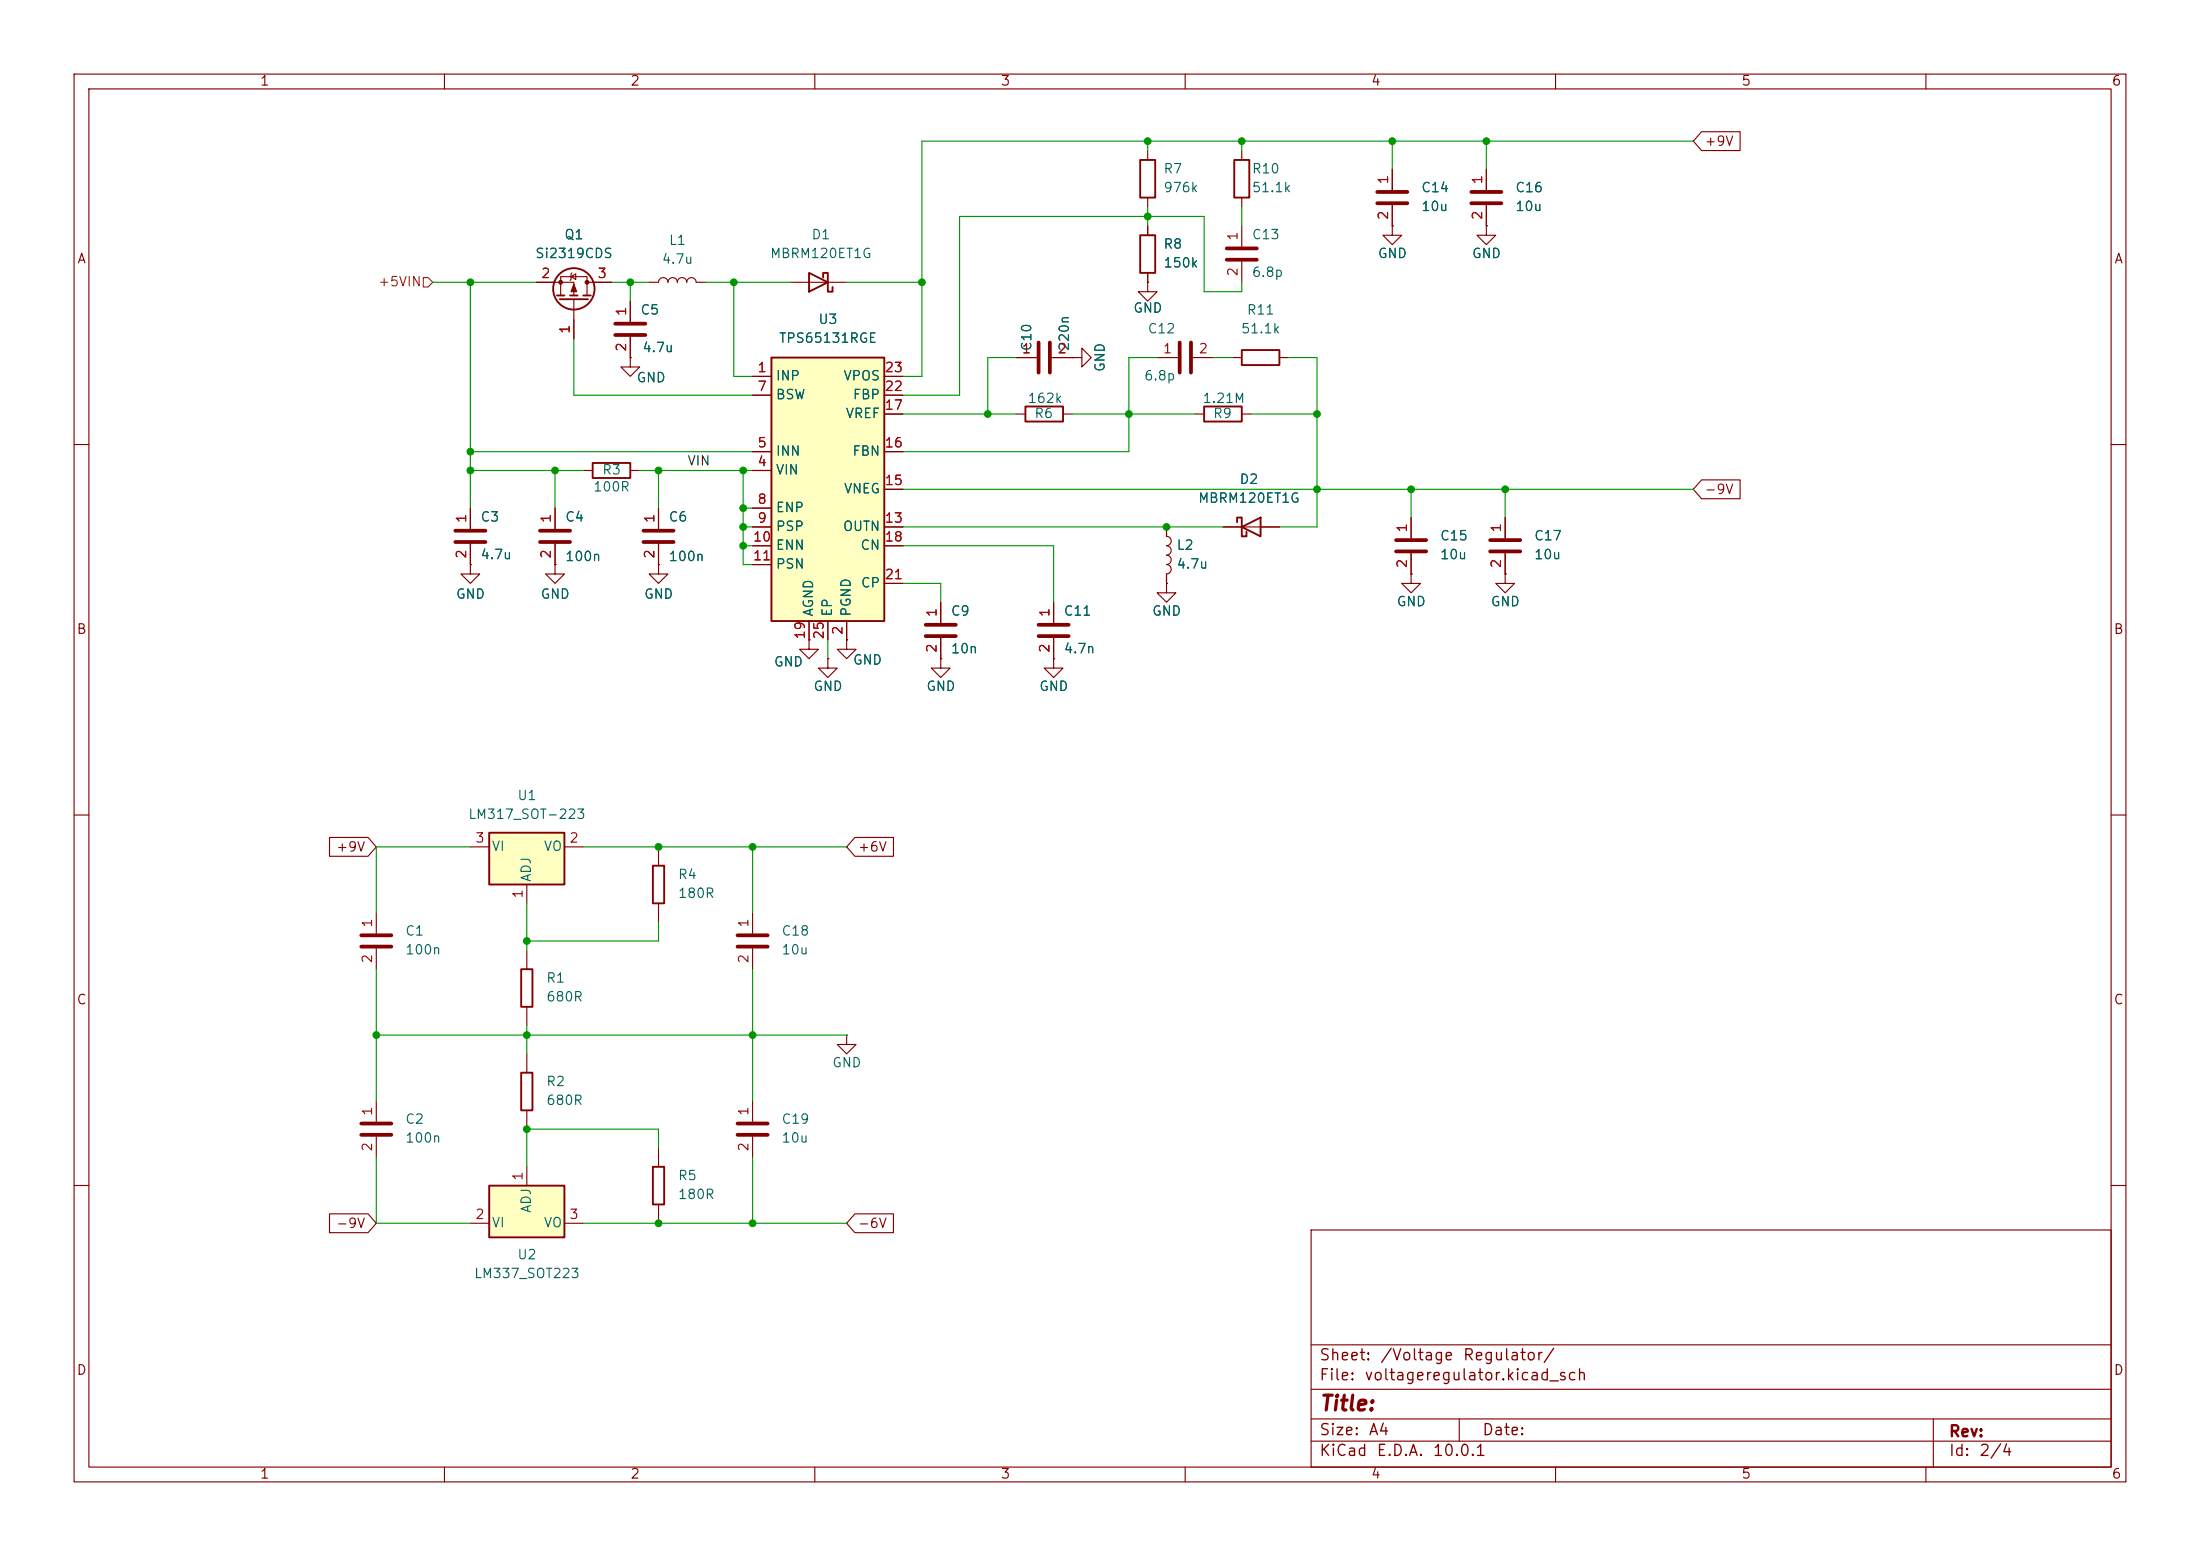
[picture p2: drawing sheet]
<svg xmlns="http://www.w3.org/2000/svg" width="297mm" height="210mm" viewBox="0 0 297 210" stroke-linecap="round" stroke-linejoin="round" font-family="sans-serif">
<g fill="none" stroke="#840000" stroke-width=".15">
<path d="M10 10h277v190h-277zM12 12h273v186h-273zM60 10v2M110 10v2M160 10v2M210 10v2M260 10v2M106.7 38.1h7.6M154.9 38.1v1.3h1.3l-1.3 1.2-1.2-1.2h1.2M154.9 38.1h.1M154.9 20.3v1.3M154.9 26.7v1.2"/>
<path d="M154.9 30.5v1.3M154.9 36.8v1.3M167.6 20.3v1.3M167.6 26.7v1.2M167.6 30.5v2.8M167.6 35.3v2.8M10 60h2M157.5 78.7v1.3h1.2l-1.2 1.3-1.3-1.3h1.3M157.5 78.7h.1M157.5 71.1v1.3a.63 .63 0 0 1 .6 .6 .63 .63 0 0 1-.6 .7M157.5 73.7a.63 .63 0 0 1 .6 .6 .63 .63 0 0 1-.6 .6 .64 .64 0 0 1 .6 .7 .64 .64 0 0 1-.6 .6M157.5 76.2a.63 .63 0 0 1 .6 .6 .63 .63 0 0 1-.6 .7v1.2"/>
<path d="M285 60h2M109.2 86.4v1.2h1.3l-1.3 1.3-1.3-1.3h1.3M109.2 86.4h.1M111.8 88.9v1.3h1.2l-1.2 1.2-1.3-1.2h1.3M111.8 88.9h.1M114.3 86.4v1.2h1.3l-1.3 1.3-1.3-1.3h1.3M114.3 86.4h.1M127 88.9v1.3h1.3l-1.3 1.2-1.3-1.2h1.3M127 88.9h.1M127 81.3v2.8M127 86.1v2.8M142.2 88.9v1.3h1.3l-1.3 1.2-1.2-1.2h1.2"/>
<path d="M142.2 88.9h.1M10 110h2M88.9 114.3v2.5M285 110h2M50.8 123.2v2.8M50.8 128v2.8M88.9 121.9v2.6M114.3 139.7v1.3h1.3l-1.3 1.2-1.3-1.2h1.3M114.3 139.7h.1M88.9 154.9v2.6M101.6 148.6v2.8M101.6 153.4v2.8"/>
<path d="M10 160h2M88.9 162.6v2.5M177 166h108v32h-108zM285 160h2M60 198v2M110 198v2M160 198v2M177 194.5h108M177 191.5h108M177 187.5h108M177 181.5h108M197 191.5v3"/>
<path d="M210 198v2M260 198v2M261 191.5v6.5"/>
</g>
<path d="M165.6 33.5h4.1M165.6 35.1h4.1M125 84.3h4M125 85.9h4M48.8 126.2h4M48.8 127.8h4M99.6 151.6h4M99.6 153.2h4" fill="none" stroke="#840000" stroke-width=".51"/>
<path d="M109.2 36.8l2.6 1.3-2.6 1.3zM111.1 37.5v-.7h.7v2.6h.6v-.7M153.9 21.6h2.1v5.1h-2.1zM153.9 31.8h2.1v5h-2.1zM166.6 21.6h2.1v5.1h-2.1zM88.1 116.8h1.6v5.1h-1.6zM88.1 157.5h1.6v5.1h-1.6z" fill="none" stroke="#840000" stroke-width=".25"/>
<path d="M66 112.4h10.2v7h-10.2z" fill="#ffffc2"/>
<path d="M138.4 54.9h5.1v2h-5.1zM162.6 54.9h5v2h-5zM167.6 47.2h5.1v2.1h-5.1zM167 70.5v-.6h.6v2.5h.7v-.6M167.6 71.1l2.6-1.2v2.5zM66 112.4h10.2v7h-10.2z" fill="none" stroke="#840000" stroke-width=".25"/>
<g fill="none" stroke="#840000" stroke-width=".15">
<path d="M137.2 55.9h1.2M137.2 48.3h2.8M142 48.3h2.8M143.5 55.9h1.3M144.8 48.3h1.2v-1.3l1.3 1.3-1.3 1.2v-1.2M144.8 48.3h.1M156.2 48.3h2.8M161 48.3h2.8M161.3 55.9h1.3M166.4 48.3h1.2M167.6 55.9h1.3M172.7 48.3h1.3"/>
<path d="M88.9 68.6v2.8M88.9 73.4v2.8M165.1 71.1h7.6M142.2 81.3v2.8M142.2 86.1v2.8M63.5 114.3h2.5M71.1 119.4v2.5M76.2 114.3h2.5M101.6 123.2v2.8M101.6 128v2.8"/>
</g>
<path d="M140.2 46.2v4.1M141.7 46.2v4.1M159.3 46.2v4.1M160.8 46.2v4.1M86.9 71.6h4M86.9 73.2h4M140.2 84.3h4.1M140.2 85.9h4.1M99.6 126.2h4M99.6 127.8h4" fill="none" stroke="#840000" stroke-width=".51"/>
<path d="M104.1 48.3h15.3v35.5h-15.3z" fill="#ffffc2"/>
<g fill="none" stroke="#840000" stroke-width=".25">
<path d="M75.2 39.9h1M77 39.9h1M78.7 39.9h1.1M75.6 40.4h3.8M104.1 48.3h15.3v35.5h-15.3zM80 62.5h5.1v2h-5.1z"/>
<circle cx="77.5" cy="39" r="2.79"/>
</g>
<g fill="none" stroke="#840000" stroke-width=".15">
<path d="M72.4 38.1h5.1v1.8M75.7 39.9v-2.6h3.5v2.6M77.1 37.3l.6-.3v.7zM77.2 36.8l-.1 .2v.7l-.1 .1M79.2 38.1h3.3M87.6 38.1h1.3a.64 .64 0 0 1 .6-.6 .64 .64 0 0 1 .7 .6 .64 .64 0 0 1 .6-.6 .64 .64 0 0 1 .6 .6 .64 .64 0 0 1 .7-.6 .64 .64 0 0 1 .6 .6 .64 .64 0 0 1 .6-.6 .64 .64 0 0 1 .7 .6h1.2M188 30.5v1.3h1.2l-1.2 1.2-1.3-1.2h1.3M188 30.5h.1M188 22.9v2.8M188 27.7v2.8M200.7 30.5v1.3h1.2l-1.2 1.2-1.3-1.2h1.3M200.7 30.5h.1"/>
<path d="M200.7 22.9v2.8M200.7 27.7v2.8M77.5 40.4v5.3M85.1 48.3v1.2h1.3l-1.3 1.3-1.3-1.3h1.3M85.1 48.3h.1M85.1 40.6v2.8M85.1 45.5v2.8M101.6 50.8h2.5M101.6 53.3h2.5M119.4 50.8h2.5M119.4 53.3h2.5M119.4 55.9h2.5"/>
<path d="M63.5 76.2v1.3h1.3l-1.3 1.2-1.3-1.2h1.3M63.5 76.2h.1M63.5 68.6v2.8M63.5 73.4v2.8M74.9 76.2v1.3h1.3l-1.3 1.2-1.2-1.2h1.2M74.9 76.2h.1M74.9 68.6v2.8M74.9 73.4v2.8M78.7 63.5h1.3M85.1 63.5h1.3M88.9 76.2v1.3h1.3l-1.3 1.2-1.3-1.2h1.3M88.9 76.2h.1"/>
<path d="M101.6 63.5h2.5M101.6 61h2.5M101.6 68.6h2.5M101.6 71.1h2.5M101.6 73.7h2.5M101.6 76.2h2.5M119.4 61h2.5M119.4 71.1h2.5M119.4 73.7h2.5M119.4 66h2.5M119.4 78.7h2.5M190.5 77.5v1.2h1.3l-1.3 1.3-1.3-1.3h1.3"/>
<path d="M190.5 77.5h.1M190.5 69.9v2.7M190.5 74.7v2.8M203.2 77.5v1.2h1.3l-1.3 1.3-1.3-1.3h1.3M203.2 77.5h.1M203.2 69.9v2.7M203.2 74.7v2.8M109.2 83.8v2.6M111.8 83.8v2.6M114.3 83.8v2.6M50.8 148.6v2.8M50.8 153.4v2.8"/>
</g>
<g fill="#840000" stroke="#840000" stroke-width=".15">
<path d="M77.5 38.4l.4 1h-.8z"/>
<circle cx="79.2" cy="38.1" r=".25"/>
<circle cx="75.7" cy="38.1" r=".25"/>
</g>
<g fill="none" stroke="#840000" stroke-width=".51">
<path d="M185.9 25.9h4.1M185.9 27.4h4.1M198.6 25.9h4.1M198.6 27.4h4.1M83.1 43.7h4M83.1 45.2h4M61.5 71.6h4M61.5 73.2h4M72.9 71.6h4.1M72.9 73.2h4.1M188.5 72.9h4M188.5 74.4h4"/>
<path d="M201.2 72.9h4M201.2 74.4h4M48.8 151.6h4M48.8 153.2h4"/>
</g>
<path d="M66 160h10.2v7h-10.2z" fill="#ffffc2"/>
<path d="M70.4 130.8h1.5v5.1h-1.5zM70.4 144.8h1.5v5.1h-1.5zM66 160h10.2v7h-10.2z" fill="none" stroke="#840000" stroke-width=".25"/>
<g fill="none" stroke="#840000" stroke-width=".15">
<path d="M229.7 17.8h5.2v2.5h-5.2l-1.1-1.2zM72.4 38.1h2.5M80 38.1h2.5M154.9 38.1h.1M154.9 30.5v1.3M154.9 36.8v1.3M188 30.5h.1M188 22.9v2.8M188 27.7v2.8M200.7 30.5h.1M200.7 22.9v2.8M200.7 27.7v2.8"/>
<path d="M77.5 43.2v2.5M85.1 48.3h.1M85.1 40.6v2.8M85.1 45.5v2.8M101.6 50.8h2.5M101.6 53.3h2.5M119.4 50.8h2.5M119.4 53.3h2.5M119.4 55.9h2.5M137.2 48.3h2.8M142 48.3h2.8M144.8 48.3h.1"/>
<path d="M63.5 76.2h.1M63.5 68.6v2.8M63.5 73.4v2.8M74.9 76.2h.1M74.9 68.6v2.8M74.9 73.4v2.8M88.9 76.2h.1M88.9 68.6v2.8M88.9 73.4v2.8M101.6 71.1h2.5M101.6 63.5h2.5M101.6 61h2.5"/>
<path d="M101.6 68.6h2.5M101.6 73.7h2.5M101.6 76.2h2.5M119.4 71.1h2.5M119.4 61h2.5M119.4 73.7h2.5M119.4 66h2.5M119.4 78.7h2.5M157.5 78.7h.1M157.5 71.1v1.3M157.5 77.5v1.2M165.1 71.1h2.5"/>
<path d="M170.2 71.1h2.5M190.5 77.5h.1M190.5 69.9v2.7M190.5 74.7v2.8M203.2 77.5h.1M203.2 69.9v2.7M203.2 74.7v2.8M229.7 64.8h5.2v2.5h-5.2l-1.1-1.3zM109.2 86.4h.1M109.2 83.8v2.6M111.8 88.9h.1M111.8 83.8v2.6"/>
<path d="M114.3 86.4h.1M114.3 83.8v2.6M127 88.9h.1M127 81.3v2.8M127 86.1v2.8M142.2 88.9h.1M142.2 81.3v2.8M142.2 86.1v2.8M44.5 113h5.2l1.1 1.3-1.1 1.3h-5.2zM115.4 113h5.2v2.6h-5.2l-1.1-1.3zM71.1 128.3v2.5M71.1 135.9v2.5"/>
<path d="M71.1 142.2v2.6M71.1 149.9v2.5M71.1 157.5v2.5M44.5 163.8h5.2l1.1 1.3-1.1 1.3h-5.2zM63.5 165.1h2.5M76.2 165.1h2.5M115.4 163.8h5.2v2.6h-5.2l-1.1-1.3z"/>
</g>
<path d="M57.1 37.5h.7l.6 .6-.6 .6h-.7z" fill="none" stroke="#725600" stroke-width=".15"/>
<g fill="none" stroke="#009600" stroke-width=".15">
<path d="M154.9 19.1v1.2M167.6 19.1v1.2M188 19.1v3.8M200.7 19.1v3.8M228.6 19.1h-104.1v31.7h-2.6M58.4 38.1h14M63.5 38.1v30.5M82.5 38.1h5.1M85.1 38.1v2.5M95.2 38.1h11.5M99.1 38.1v12.7h2.5M114.3 38.1h10.2"/>
<path d="M154.9 27.9v2.6M167.6 38.1v1.3h-5v-10.2h-33.1v24.1h-7.6M167.6 27.9v2.6M77.5 45.7v7.6h24.1M121.9 55.9h15.3M137.2 48.3h-3.9v7.6M144.8 55.9h16.5M156.2 48.3h-3.8v12.7h-30.5M163.8 48.3h2.6M168.9 55.9h8.9M174 48.3h3.8v22.8h-5.1M63.5 63.5h15.2"/>
<path d="M63.5 61h38.1M74.9 63.5v5.1M86.4 63.5h15.2M88.9 63.5v5.1M100.3 63.5v12.7h1.3M100.3 73.7h1.3M100.3 71.1h1.3M100.3 68.6h1.3M121.9 73.7h20.3v7.6M121.9 78.7h5.1v2.6M121.9 71.1h43.2M121.9 66h106.7"/>
<path d="M190.5 66v3.9M203.2 66v3.9M111.8 86.4v2.5M63.5 114.3h-12.7v8.9M78.7 114.3h35.6M101.6 114.3v8.9M50.8 139.7h63.5M50.8 130.8v17.8M71.1 121.9v6.4M71.1 138.4v3.8M88.9 124.5v2.5h-17.8M101.6 130.8v17.8"/>
<path d="M50.8 156.2v8.9h12.7M88.9 154.9v-2.5h-17.8v5.1M101.6 156.2v8.9M78.7 165.1h35.6"/>
</g>
<g fill="#009600" stroke="#009600" stroke-width=".14">
<circle cx="101.6" cy="165.1" r=".46"/>
<circle cx="88.9" cy="165.1" r=".46"/>
<circle cx="88.9" cy="114.3" r=".46"/>
<circle cx="101.6" cy="139.7" r=".46"/>
<circle cx="101.6" cy="114.3" r=".46"/>
<circle cx="177.8" cy="55.9" r=".46"/>
<circle cx="154.9" cy="19.1" r=".46"/>
<circle cx="167.6" cy="19.1" r=".46"/>
<circle cx="152.4" cy="55.9" r=".46"/>
<circle cx="157.5" cy="71.1" r=".46"/>
<circle cx="124.5" cy="38.1" r=".46"/>
<circle cx="154.9" cy="29.2" r=".46"/>
<circle cx="133.3" cy="55.9" r=".46"/>
<circle cx="100.3" cy="73.7" r=".46"/>
<circle cx="85.1" cy="38.1" r=".46"/>
<circle cx="99.1" cy="38.1" r=".46"/>
<circle cx="63.5" cy="61" r=".46"/>
<circle cx="63.5" cy="38.1" r=".46"/>
<circle cx="74.9" cy="63.5" r=".46"/>
<circle cx="88.9" cy="63.5" r=".46"/>
<circle cx="100.3" cy="63.5" r=".46"/>
<circle cx="63.5" cy="63.5" r=".46"/>
<circle cx="100.3" cy="71.1" r=".46"/>
<circle cx="100.3" cy="68.6" r=".46"/>
<circle cx="188" cy="19.1" r=".46"/>
<circle cx="190.5" cy="66" r=".46"/>
<circle cx="177.8" cy="66" r=".46"/>
<circle cx="203.2" cy="66" r=".46"/>
<circle cx="200.7" cy="19.1" r=".46"/>
<circle cx="71.1" cy="152.4" r=".46"/>
<circle cx="50.8" cy="139.7" r=".46"/>
<circle cx="71.1" cy="139.7" r=".46"/>
<circle cx="71.1" cy="127" r=".46"/>
</g>
<text font-size="2" fill="#840000" x="178" y="190.9">Title:</text>
<g font-size="1.5" fill="#840000">
<text x="178" y="184">Sheet:</text>
<text x="186.2" y="184">/Voltage</text>
<text x="197.4" y="184">Regulator/</text>
<text x="178" y="186.7">File:</text>
<text x="184.1" y="186.7">voltageregulator.kicad_sch</text>
<text x="178" y="196.9">KiCad</text>
<text x="178" y="194.1">Size:</text>
<text x="184.7" y="194.1">A4</text>
<text x="185.7" y="196.9">E.D.A.</text>
<text x="193.3" y="196.9">10.0.1</text>
<text x="200" y="194.1">Date:</text>
<text x="263" y="194.3">Rev:</text>
<text x="263" y="196.9">Id:</text>
<text x="267.1" y="196.9">2/4</text>
</g>
<g font-size="1.3" fill="#840000">
<text x="35" y="11.9">1</text>
<text x="85" y="11.9">2</text>
<text x="135" y="11.9">3</text>
<text x="185" y="11.9">4</text>
<text x="235" y="11.9">5</text>
<text x="285" y="11.9">6</text>
<text x="230" y="20">+9V</text>
<text x="10.3" y="35.9">A</text>
<text x="285.3" y="35.9">A</text>
<text x="230" y="67">-9V</text>
<text x="10.3" y="85.9">B</text>
<text x="285.3" y="85.9">B</text>
<text x="45.3" y="115.3">+9V</text>
<text x="115.7" y="115.3">+6V</text>
<text x="10.3" y="135.9">C</text>
<text x="285.3" y="135.9">C</text>
<text x="45.3" y="166.1">-9V</text>
<text x="115.7" y="166.1">-6V</text>
<text x="10.3" y="185.9">D</text>
<text x="285.3" y="185.9">D</text>
<text x="35" y="199.9">1</text>
<text x="85" y="199.9">2</text>
<text x="135" y="199.9">3</text>
<text x="185" y="199.9">4</text>
<text x="235" y="199.9">5</text>
<text x="285" y="199.9">6</text>
</g>
<g font-size="1.3" fill="#006464">
<text x="157" y="23.7">R7</text>
<text x="168.9" y="23.7">R10</text>
<text x="157" y="26.3">976k</text>
<text x="168.9" y="26.3">51.1k</text>
<text x="191.8" y="26.3">C14</text>
<text x="191.8" y="28.8">10u</text>
<text x="204.5" y="26.3">C16</text>
<text x="204.5" y="28.8">10u</text>
<text x="72.2" y="35.2">Si2319CDS</text>
<text x="76.1" y="32.6">Q1</text>
<text x="89.3" y="35.9">4.7u</text>
<text x="90.2" y="33.4">L1</text>
<text x="103.9" y="35.2">MBRM120ET1G</text>
<text x="109.5" y="32.6">D1</text>
<text x="157" y="33.9">R8</text>
<text x="168.9" y="32.6">C13</text>
<text x="185.9" y="35.2">GND</text>
<text x="198.6" y="35.2">GND</text>
<text x="157" y="36.4">150k</text>
<text x="168.9" y="37.7">6.8p</text>
<text x="86.4" y="42.8">C5</text>
<text x="86.6" y="47.9">4.7u</text>
<text x="105.1" y="46.6">TPS65131RGE</text>
<text x="110.4" y="44">U3</text>
<text x="139.5" y="47.5" transform="rotate(-90 139.5 47.5)">C10</text>
<text x="144.6" y="47.5" transform="rotate(-90 144.6 47.5)">220n</text>
<text x="152.9" y="42.5">GND</text>
<text x="154.8" y="45.3">C12</text>
<text x="167.4" y="45.3">51.1k</text>
<text x="168.2" y="42.8">R11</text>
<text x="85.8" y="51.9">GND</text>
<text x="104.6" y="51.7">INP</text>
<text x="113.8" y="51.7">VPOS</text>
<text x="149.5" y="50.3" transform="rotate(-90 149.5 50.3)">GND</text>
<text x="154.4" y="51.7">6.8p</text>
<text x="104.6" y="54.2">BSW</text>
<text x="114.1" y="56.7">VREF</text>
<text x="115" y="54.2">FBP</text>
<text x="138.6" y="54.7">162k</text>
<text x="139.5" y="56.7">R6</text>
<text x="162.3" y="54.7">1.21M</text>
<text x="163.7" y="56.7">R9</text>
<text x="81.2" y="64.4">R3</text>
<text x="104.6" y="64.4">VIN</text>
<text x="104.6" y="61.8">INN</text>
<text x="115" y="61.8">FBN</text>
<text x="167.3" y="65.6">D2</text>
<text x="64.8" y="70.7">C3</text>
<text x="76.2" y="70.7">C4</text>
<text x="80" y="66.6">100R</text>
<text x="90.2" y="70.7">C6</text>
<text x="104.6" y="69.4">ENP</text>
<text x="104.6" y="72">PSP</text>
<text x="113.7" y="72">OUTN</text>
<text x="113.8" y="66.9">VNEG</text>
<text x="161.7" y="68.2">MBRM120ET1G</text>
<text x="64.8" y="75.8">4.7u</text>
<text x="76.2" y="76">100n</text>
<text x="90.2" y="76">100n</text>
<text x="104.6" y="74.5">ENN</text>
<text x="104.6" y="77.1">PSN</text>
<text x="116.1" y="74.5">CN</text>
<text x="158.8" y="74.5">L2</text>
<text x="158.8" y="77.1">4.7u</text>
<text x="194.3" y="73.3">C15</text>
<text x="194.3" y="75.8">10u</text>
<text x="207" y="73.3">C17</text>
<text x="207" y="75.8">10u</text>
<text x="61.5" y="81.1">GND</text>
<text x="72.9" y="81.1">GND</text>
<text x="86.9" y="81.1">GND</text>
<text x="110.1" y="83.3" transform="rotate(-90 110.1 83.3)">AGND</text>
<text x="112.6" y="83.3" transform="rotate(-90 112.6 83.3)">EP</text>
<text x="115.2" y="83.3" transform="rotate(-90 115.2 83.3)">PGND</text>
<text x="116.1" y="79.6">CP</text>
<text x="128.3" y="83.4">C9</text>
<text x="143.5" y="83.4">C11</text>
<text x="155.4" y="83.4">GND</text>
<text x="188.5" y="82.1">GND</text>
<text x="201.2" y="82.1">GND</text>
<text x="128.3" y="88.5">10n</text>
<text x="143.5" y="88.5">4.7n</text>
<text x="104.4" y="90.3">GND</text>
<text x="109.7" y="93.6">GND</text>
<text x="115.1" y="90">GND</text>
<text x="125" y="93.6">GND</text>
<text x="140.2" y="93.6">GND</text>
<text x="63.1" y="110.8">LM317_SOT-223</text>
<text x="69.7" y="108.3">U1</text>
<text x="66.3" y="115.2">VI</text>
<text x="72" y="119.1" transform="rotate(-90 72 119.1)">ADJ</text>
<text x="73.3" y="115.2">VO</text>
<text x="91.4" y="119">R4</text>
<text x="91.4" y="121.5">180R</text>
<text x="54.6" y="126.6">C1</text>
<text x="54.6" y="129.1">100n</text>
<text x="105.4" y="126.6">C18</text>
<text x="105.4" y="129.1">10u</text>
<text x="73.7" y="132.9">R1</text>
<text x="73.7" y="135.5">680R</text>
<text x="73.7" y="146.9">R2</text>
<text x="73.7" y="149.5">680R</text>
<text x="112.3" y="144.4">GND</text>
<text x="54.6" y="152">C2</text>
<text x="54.6" y="154.5">100n</text>
<text x="105.4" y="152">C19</text>
<text x="105.4" y="154.5">10u</text>
<text x="91.4" y="159.6">R5</text>
<text x="66.3" y="166">VI</text>
<text x="72" y="163.8" transform="rotate(-90 72 163.8)">ADJ</text>
<text x="73.3" y="166">VO</text>
<text x="91.4" y="162.2">180R</text>
<text x="63.9" y="172.8">LM337_SOT223</text>
<text x="69.7" y="170.3">U2</text>
</g>
<g font-size="1.3" fill="#a90000">
<text x="187.7" y="29.8" transform="rotate(-90 187.7 29.8)">2</text>
<text x="187.7" y="25" transform="rotate(-90 187.7 25)">1</text>
<text x="200.4" y="29.8" transform="rotate(-90 200.4 29.8)">2</text>
<text x="200.4" y="25" transform="rotate(-90 200.4 25)">1</text>
<text x="167.4" y="32.6" transform="rotate(-90 167.4 32.6)">1</text>
<text x="73" y="37.8">2</text>
<text x="80.6" y="37.8">3</text>
<text x="167.4" y="37.4" transform="rotate(-90 167.4 37.4)">2</text>
<text x="77.2" y="45.2" transform="rotate(-90 77.2 45.2)">1</text>
<text x="84.8" y="47.6" transform="rotate(-90 84.8 47.6)">2</text>
<text x="84.8" y="42.7" transform="rotate(-90 84.8 42.7)">1</text>
<text x="102.2" y="50.5">1</text>
<text x="102.2" y="53.1">7</text>
<text x="119.3" y="53.1">22</text>
<text x="119.3" y="50.5">23</text>
<text x="137.9" y="48">1</text>
<text x="142.7" y="48">2</text>
<text x="156.9" y="48">1</text>
<text x="161.7" y="48">2</text>
<text x="119.3" y="55.6">17</text>
<text x="102.2" y="63.2">4</text>
<text x="102.2" y="60.7">5</text>
<text x="119.3" y="65.8">15</text>
<text x="119.3" y="60.7">16</text>
<text x="63.2" y="70.7" transform="rotate(-90 63.2 70.7)">1</text>
<text x="74.7" y="70.7" transform="rotate(-90 74.7 70.7)">1</text>
<text x="88.6" y="70.7" transform="rotate(-90 88.6 70.7)">1</text>
<text x="102.2" y="68.3">8</text>
<text x="102.2" y="70.9">9</text>
<text x="119.3" y="70.9">13</text>
<text x="190.2" y="72" transform="rotate(-90 190.2 72)">1</text>
<text x="202.9" y="72" transform="rotate(-90 202.9 72)">1</text>
<text x="63.2" y="75.5" transform="rotate(-90 63.2 75.5)">2</text>
<text x="74.7" y="75.5" transform="rotate(-90 74.7 75.5)">2</text>
<text x="88.6" y="75.5" transform="rotate(-90 88.6 75.5)">2</text>
<text x="101.6" y="73.4">10</text>
<text x="101.6" y="75.9">11</text>
<text x="119.3" y="73.4">18</text>
<text x="190.2" y="76.8" transform="rotate(-90 190.2 76.8)">2</text>
<text x="202.9" y="76.8" transform="rotate(-90 202.9 76.8)">2</text>
<text x="119.3" y="78.5">21</text>
<text x="126.7" y="83.4" transform="rotate(-90 126.7 83.4)">1</text>
<text x="142" y="83.4" transform="rotate(-90 142 83.4)">1</text>
<text x="109" y="86.4" transform="rotate(-90 109 86.4)">19</text>
<text x="111.5" y="86.4" transform="rotate(-90 111.5 86.4)">25</text>
<text x="114" y="85.8" transform="rotate(-90 114 85.8)">2</text>
<text x="126.7" y="88.2" transform="rotate(-90 126.7 88.2)">2</text>
<text x="142" y="88.2" transform="rotate(-90 142 88.2)">2</text>
<text x="64.1" y="114">3</text>
<text x="76.8" y="114">2</text>
<text x="50.5" y="125.3" transform="rotate(-90 50.5 125.3)">1</text>
<text x="70.9" y="121.4" transform="rotate(-90 70.9 121.4)">1</text>
<text x="101.3" y="125.3" transform="rotate(-90 101.3 125.3)">1</text>
<text x="50.5" y="130.1" transform="rotate(-90 50.5 130.1)">2</text>
<text x="101.3" y="130.1" transform="rotate(-90 101.3 130.1)">2</text>
<text x="50.5" y="155.5" transform="rotate(-90 50.5 155.5)">2</text>
<text x="50.5" y="150.7" transform="rotate(-90 50.5 150.7)">1</text>
<text x="101.3" y="155.5" transform="rotate(-90 101.3 155.5)">2</text>
<text x="101.3" y="150.7" transform="rotate(-90 101.3 150.7)">1</text>
<text x="70.9" y="159.5" transform="rotate(-90 70.9 159.5)">1</text>
<text x="64.1" y="164.8">2</text>
<text x="76.8" y="164.8">3</text>
</g>
<text font-size="1.3" fill="#725600" x="51" y="39">+5VIN</text>
<text font-size="1.3" fill="#0f0f0f" x="92.7" y="63.2">VIN</text>
</svg>
